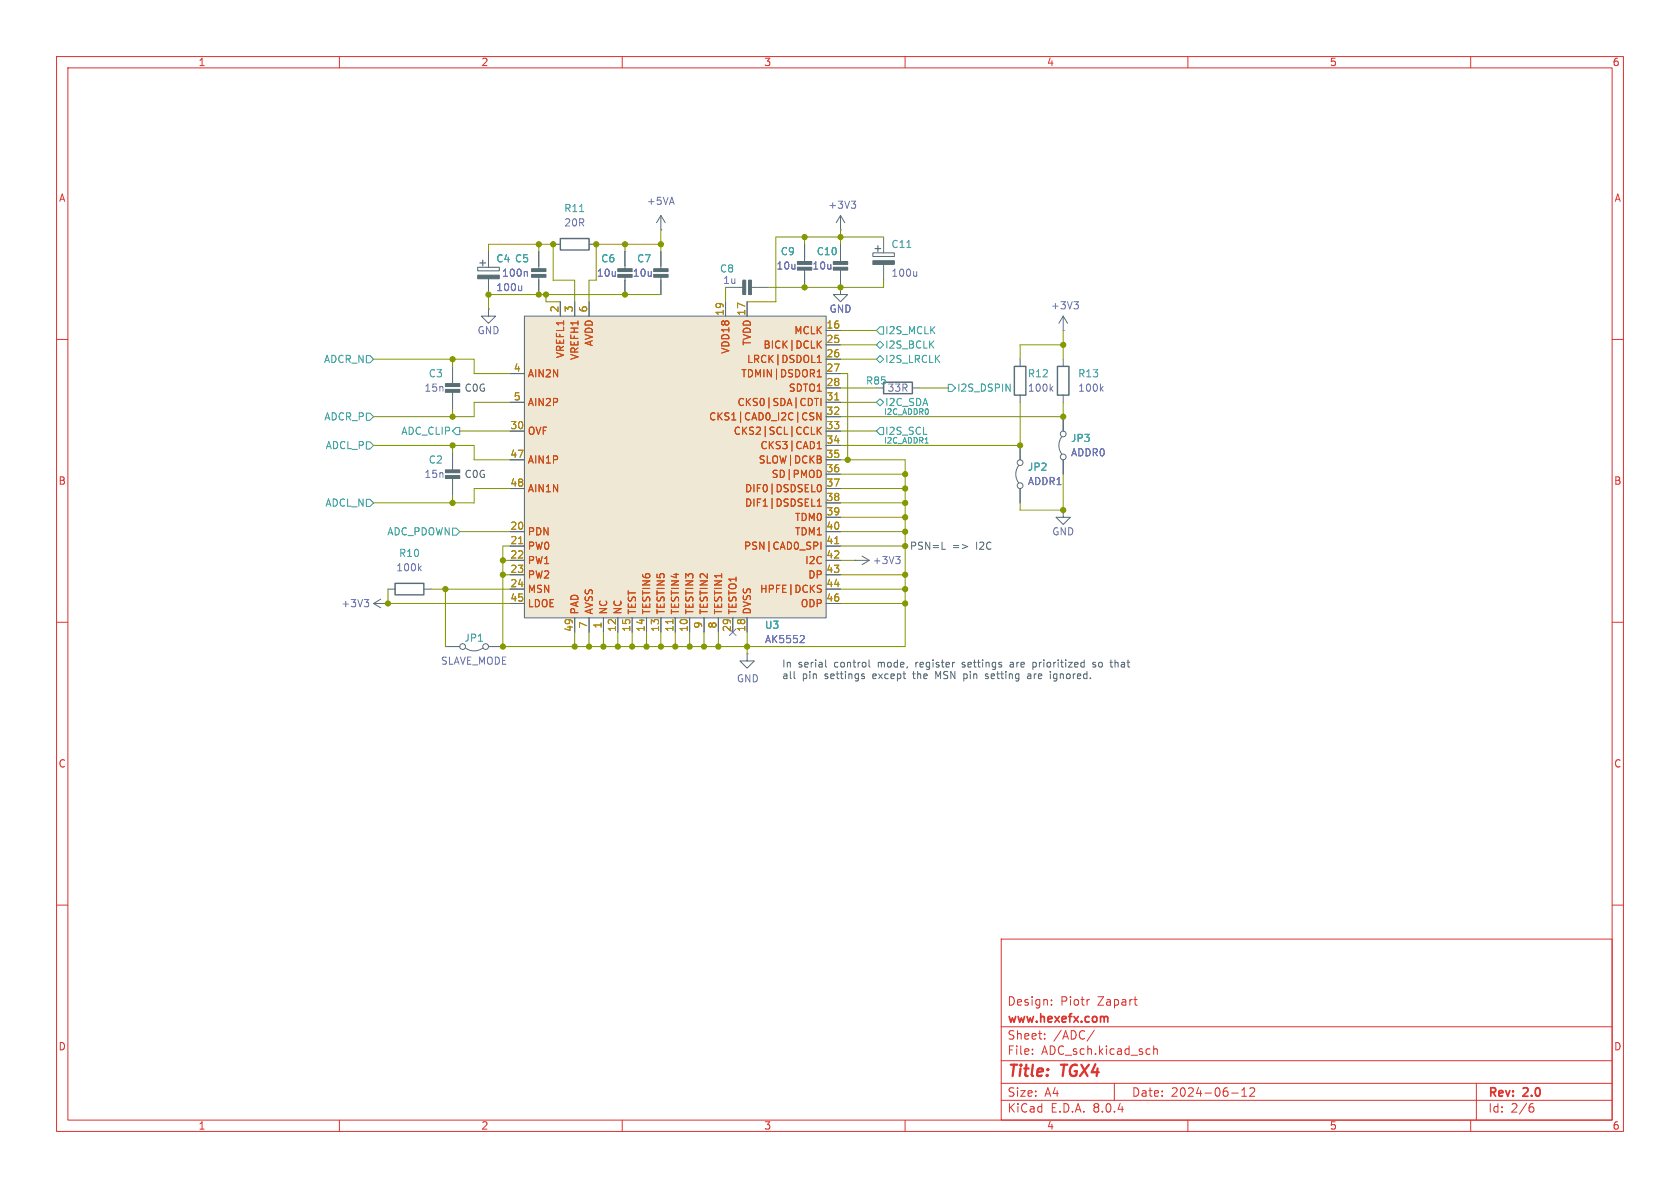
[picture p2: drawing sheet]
<svg xmlns="http://www.w3.org/2000/svg" width="297mm" height="210mm" viewBox="0 0 297 210" stroke-linecap="round" stroke-linejoin="round" font-family="sans-serif">
<g fill="none" stroke="#dc322f" stroke-width=".18">
<path d="M10 10h277v190h-277zM12 12h273v186h-273zM60 10v2M110 10v2M160 10v2M210 10v2M260 10v2M10 60h2M285 60h2M10 110h2M285 110h2M10 160h2"/>
<path d="M285 160h2M177 166h108v32h-108zM185.9 177.6v.1M185.9 176.8v.1M192.5 176.7h.1M200.5 176.7h.5M200.7 177.6l.3 .1M60 198v2M110 198v2M160 198v2M177 194.5h108M177 191.5h108"/>
<path d="M177 187.5h108M177 181.5h108M182.5 186.3v.1M182.5 185.5v.1M184.7 183.6v.1M184.7 182.8v.1M193.5 182.1l-1.3 2M197 191.5v3M204 184.9v1.5M204 185.5l.2-.1 .3 .1 .1 .9M210 198v2M217.7 193.2h1.2"/>
<path d="M219.5 193.8h.9M219.5 192.7l.5-.4v1.5M221 192.4l.5-.1 .2 .1 .1 .3-.9 1.1h.9M260 198v2M261 191.5v6.5M270.6 195.7h.3l.3 .3-.1 .5-.5 .1M271 195.1l-.4 .1"/>
</g>
<path d="M195.4 179.7l.4 .1v.1v.8" fill="none" stroke="#dc322f" stroke-width=".3"/>
<path d="M156.2 67.6h5.1v2h-5.1zM179.3 64.8h2.1v5.1h-2.1z" fill="none" stroke="#586e75" stroke-width=".25"/>
<path d="M86.4 54.6v1.3h1.2l-1.2 1.3-1.3-1.3h1.3M86.4 54.6h.1M128.3 50.8h3.3M132.6 50.8h3.3M161.3 68.6h1.3M180.3 63.5v1.3M180.3 69.9v1.2" fill="none" stroke="#586e75" stroke-width=".18"/>
<path d="M185.8 68.7l.3 .5M186.1 68.3l-.4 .5" fill="none" stroke="#6c71c4" stroke-width=".18"/>
<g fill="#586e75" stroke="#586e75" stroke-width=".18">
<path d="M132.3 49.5h.5v2.6h-.5z"/>
<path d="M131.3 49.5h.5v2.6h-.5z"/>
</g>
<path d="M92.7 55.9h53.3v53.3h-53.3z" fill="#eee8d5"/>
<g fill="none" stroke="#586e75" stroke-width=".18">
<path d="M116.8 38.1v2.5M116.8 38.1l-.7 1.3M116.8 38.1l.8 1.3M148.6 38.1l-.8 1.3M148.6 38.1v2.5M148.6 38.1l.8 1.3M84.5 47.2h3.8v.7h-3.8zM86.4 44.5v2.7M86.4 49.2v2.9M92.7 55.9h53.3v53.3h-53.3zM95.2 44.5v3.3M95.2 48.8v3.3"/>
<path d="M97.8 43.2h1.3M99.1 53.3v2.6M101.6 53.3v2.6M104.1 53.3v2.6M104.1 43.2h1.3M110.5 44.5v3.3M110.5 48.8v3.3M116.8 40.6h.1M116.8 44.5v3.3M116.8 48.8v3.3M128.3 53.3v2.6M132.1 53.3v2.6"/>
<path d="M142.2 43.2v3.3M142.2 47.5v3.3M146 58.4h2.6M148.6 50.8v1.3h1.3l-1.3 1.2-1.3-1.2h1.3M148.6 50.8h.1M148.6 40.6h.1M148.6 43.2v3.3M148.6 47.5v3.3M154.3 44.7h3.8v.6h-3.8zM156.2 41.9v2.8M156.2 46.6v2.9M188 58.4h.1"/>
<path d="M188 55.9v2.5M188 55.9l-.8 1.3M188 55.9l.7 1.3M80 64.8v3.3M80 69.1v3.3M90.2 66h2.5M90.2 76.2h2.5M90.2 71.1h2.5M146 61h2.6M146 63.5h2.6M146 66h2.6M146 68.6h2.6"/>
<path d="M146 76.2h2.6M146 71.1h2.6M146 73.7h2.6M146 78.7h2.6M180.3 78.7v2.6M187.7 77.2a2.54 2.54 0 0 0 0 3.1M188 63.5v1.3M188 69.9v1.2M188 73.7v2.5M80 80v3.3M80 84.3v3.3M90.2 94h2.5"/>
<path d="M90.2 96.5h2.5M90.2 99.1h2.5M90.2 81.3h2.5M90.2 86.4h2.5M146 94h2.6M146 96.5h2.6M146 99.1h2.6M146 81.3h2.6M146 83.8h2.6M146 86.4h2.6M146 88.9h2.6M146 91.4h2.6"/>
<path d="M151.1 99.1h.1M151.1 99.1h2.6M152.4 98.3l1.3 .8M153.7 99.1l-1.3 .7M166.5 97.1h.7M170.1 96.3l1 .3-1 .4M180.1 82.3a2.54 2.54 0 0 0 0 3M180.3 86.4v2.5M188 90.2v1.2h1.2l-1.2 1.3-1.3-1.3h1.3M188 90.2h.1M188 81.3v2.5M66 106.7h2.6"/>
<path d="M66 106.7l1.3 .7M67.3 105.9l-1.3 .8M68.6 106.7h.1M68.6 104.1h1.2M74.9 104.1h1.3M78.7 114.3h2.6M82.3 114.6a2.54 2.54 0 0 0 3 0M86.4 114.3h2.5M90.2 101.6h2.5M90.2 104.1h2.5M90.2 106.7h2.5M101.6 109.2v2.6"/>
<path d="M104.1 109.2v2.6M106.7 109.2v2.6M109.2 109.2v2.6M111.8 109.2v2.6M114.3 109.2v2.6M116.8 109.2v2.6M119.4 109.2v2.6M121.9 109.2v2.6M124.5 109.2v2.6M127 109.2v2.6M129.5 109.2v2.6M132.1 115.6v1.2h1.2l-1.2 1.3-1.3-1.3h1.3"/>
<path d="M132.1 115.6h.1M132.1 109.2v2.6M140.4 119.8l.2 .2M146 116.7v1l.1 .2M146 101.6h2.6M146 104.1h2.6M146 106.7h2.6M152.5 119.5l.3 .1 .1 .2-.2 .2h-.3M152.5 119.1l.3 .1M153.6 116.7v1l.2 .2M165.9 119.6l-.5-.9v1.3M170.1 117.9h.1"/>
<path d="M170.3 117.1l-.2 .2 .2 .2M174.3 119.2v.3l.4 .2M174.7 119.8l-.1 .2-.4-.1M179 117.1h-.4M179 117.4h-.3l-.1 .2v.3h.4M181.7 119.2h.5v.8M182.2 119.4l-.4 .1-.2 .2 .2 .3 .4-.1M182.6 117.1h.4l.1 .1M182.6 117.1v1.2M183.1 117.8l-.1 .1h-.4M186.4 119.2l-.2 .5 .3 .3h.2M193.7 117.1h-.3l-.2 .2v.1l.5 .2v.3h-.5"/>
<path d="M197.1 116.7v1.2M197.3 117.1l-.2 .1M186.3 120.3h.4"/>
<circle cx="188" cy="76.7" r=".51"/>
<circle cx="180.3" cy="81.8" r=".51"/>
<circle cx="180.3" cy="85.9" r=".51"/>
<circle cx="188" cy="80.8" r=".51"/>
<circle cx="81.8" cy="114.3" r=".51"/>
<circle cx="85.9" cy="114.3" r=".51"/>
</g>
<path d="M147.6 70.7h.7M91.7 96.1h.7M147.6 96.1h.7M119 109.5v.7" fill="none" stroke="#b58900" stroke-width=".18"/>
<g fill="none" stroke="#cb4b16" stroke-width=".18">
<path d="M143.4 73.6l.3 .1 .2 .3-.3 .2h-.3M143.4 76.8h.7M143.7 73h.2M144 70.4h.7M144.4 70.4v1.3M144.5 64.1h.7M144.5 63.2l.3-.4v1.3M144.5 78.4l.3-.4v1.3M144.5 66.6h.7M144.5 75.5v1.3M144.5 79.3h.7M144.6 65.7l.2-.4v1.3"/>
<path d="M144.7 60.8l.5 .7M144.7 76.1l.5 .7M145.1 70.4v1.3M145.1 73v1.2l-.7-1.2v1.2M145.2 60.3l-.7 .7M145.2 75.5l-.7 .7M144.5 88.6l.3-.4v1.3M144.5 89.5h.7M144.5 96v.4M144.8 85.7l-.2 .1-.1 .4M144.9 85.7a.72 .72 0 0 1-.1 1.2l-.2-.1-.1-.3M145.1 83.3l.1 .4-.1 .5"/>
<path d="M145.1 95.8v1.3M145.1 81.3v.4M144.7 104.1l.4 .1 .1 .3-.2 .2h-.3M144.7 103.4l.5 .1"/>
</g>
<g fill="none" stroke="#6c71c4" stroke-width=".18">
<path d="M150.5 35.6h.8l-.5 .4M151 36l.3 .3v.3l-.3 .2M92.2 50.5v.9M92.2 51.3l-.2 .1M93.1 48l.1 .2v.6M162.1 48v.8M162.1 48.7l-.2 .1M189.9 53.3h.7l-.4 .5M190.4 53.8l.2 .3v.3l-.2 .2M194.7 68.7l.3 .5M195 68.3l-.5 .5M158.3 98.4h.8l-.4 .5"/>
<path d="M158.9 98.9l.2 .2v.3l-.2 .2M64.4 106h.8l-.4 .5M64.9 106.5l.3 .2v.3l-.3 .3M74.1 100.4l.4 .5M74.5 100.1l-.5 .4M128.9 111.2l1.2 1.2M130.1 111.2l-1.2 1.2M142 112.3l.2 .3-.1 .3-.7 .7h.8"/>
</g>
<g fill="#586e75" stroke="#586e75" stroke-width=".18">
<path d="M84.5 48.6h3.8v.7h-3.8z"/>
<path d="M94 48.5h2.5v.5h-2.5z"/>
<path d="M94 47.5h2.5v.5h-2.5z"/>
<path d="M78.7 68.8h2.6v.5h-2.6z"/>
<path d="M78.7 67.8h2.6v.5h-2.6z"/>
<path d="M78.7 84.1h2.6v.5h-2.6z"/>
<path d="M78.7 83.1h2.6v.5h-2.6z"/>
<path d="M154.3 46.1h3.8v.6h-3.8z"/>
<path d="M115.6 48.5h2.5v.5h-2.5z"/>
<path d="M115.6 47.5h2.5v.5h-2.5z"/>
<path d="M141 47.2h2.5v.6h-2.5z"/>
<path d="M141 46.2h2.5v.5h-2.5z"/>
<path d="M147.3 47.2h2.6v.6h-2.6z"/>
<path d="M147.3 46.2h2.6v.5h-2.6z"/>
<path d="M109.2 48.5h2.6v.5h-2.6z"/>
<path d="M109.2 47.5h2.6v.5h-2.6z"/>
</g>
<path d="M84.8 46.5h1.1M85.3 46v1M154.7 43.9h1M155.2 43.4v1.1" fill="none" stroke="#586e75" stroke-width=".2"/>
<path d="M99.1 42.2h5v2h-5zM186.9 64.8h2.1v5.1h-2.1zM69.8 103.1h5.1v2.1h-5.1z" fill="none" stroke="#586e75" stroke-width=".25"/>
<path d="M102.5 37.4h.7M160.3 43.8h.7" fill="none" stroke="#268bd2" stroke-width=".18"/>
<g fill="none" stroke="#2aa198" stroke-width=".18">
<path d="M154.9 58.4l.7-.6h.6v1.3h-.6zM64.8 62.9h.6l.6 .6-.6 .6h-.6zM64.8 78.1h.6l.6 .6-.6 .7h-.6zM64.8 73h.6l.6 .7-.6 .6h-.6zM80.6 75.6h.7v1.2h-.7l-.6-.6zM154.9 63.5l.7-.6 .6 .6-.6 .6zM154.9 76.2l.7-.6h.6v1.2h-.6zM154.9 61l.7-.7 .6 .7-.6 .6zM154.9 71.1l.7-.6 .6 .6-.6 .7zM163.5 78.3h.6M167.6 67.9h.7l.6 .7-.6 .6h-.7zM64.8 88.3h.6l.6 .6-.6 .6h-.6z"/>
<path d="M80 93.3h.6l.7 .7-.7 .6h-.6z"/>
</g>
<g fill="none" stroke="#859900" stroke-width=".18">
<path d="M86.4 44.5v-1.3h11.4v6.3h3.8v3.8M95.2 43.2v1.3M96.5 52.1v1.2h2.6M110.5 43.2v1.3M116.8 43.2h-11.4v6.3h-1.3v3.8M116.8 40.6v3.9M116.8 52.1h-30.4v2.5M128.3 50.8v2.5M142.2 41.9v1.3M148.6 58.4h6.3M148.6 40.6v2.6M156.2 41.9h-19v11.4h-5.1"/>
<path d="M156.2 49.5v1.3h-20.3M188 58.4v5.1M66 63.5h17.8v2.5h6.4M66 78.7h17.8v2.6h6.4M80 63.5v1.3M80 72.4v1.3M80 78.7v1.3M81.3 76.2h8.9M90.2 71.1h-6.4v2.6h-17.8M148.6 66h1.3v15.3M148.6 71.1h6.3M148.6 61h6.3"/>
<path d="M148.6 76.2h6.3M148.6 63.5h6.3M148.6 68.6h6.3M162.6 68.6h5M180.3 71.1v7.6h-31.7M188 71.1v2.6h-39.4M188 61h-7.7v2.5M80 87.6v1.3M81.3 94h8.9M88.9 99.1h1.3M90.2 86.4h-6.4v2.5h-17.8M148.6 81.3h11.4v33h-71.1v-17.8h1.3"/>
<path d="M148.6 99.1h2.5M148.6 94h11.4M148.6 96.5h11.4M148.6 91.4h11.4M148.6 83.8h11.4M148.6 86.4h11.4M148.6 88.9h11.4M188 83.8v6.4h-7.7v-1.3M68.6 104.1v2.6h21.6M76.2 104.1h14M78.7 104.1v10.2M88.9 101.6h1.3"/>
<path d="M101.6 111.8v2.5M104.1 111.8v2.5M106.7 111.8v2.5M109.2 111.8v2.5M111.8 111.8v2.5M114.3 111.8v2.5M116.8 111.8v2.5M119.4 111.8v2.5M121.9 111.8v2.5M124.5 111.8v2.5M127 111.8v2.5M132.1 111.8v3.8"/>
<path d="M148.6 104.1h11.4M148.6 101.6h11.4M148.6 106.7h11.4"/>
</g>
<g fill="#859900" stroke="#859900" stroke-width=".18">
<circle cx="142.2" cy="50.8" r=".46"/>
<circle cx="142.2" cy="41.9" r=".46"/>
<circle cx="148.6" cy="50.8" r=".46"/>
<circle cx="148.6" cy="41.9" r=".46"/>
<circle cx="80" cy="73.7" r=".46"/>
<circle cx="80" cy="78.7" r=".46"/>
<circle cx="80" cy="63.5" r=".46"/>
<circle cx="95.2" cy="52.1" r=".46"/>
<circle cx="86.4" cy="52.1" r=".46"/>
<circle cx="88.9" cy="99.1" r=".46"/>
<circle cx="88.9" cy="101.6" r=".46"/>
<circle cx="78.7" cy="104.1" r=".46"/>
<circle cx="68.6" cy="106.7" r=".46"/>
<circle cx="101.6" cy="114.3" r=".46"/>
<circle cx="88.9" cy="114.3" r=".46"/>
<circle cx="80" cy="88.9" r=".46"/>
<circle cx="160" cy="104.1" r=".46"/>
<circle cx="160" cy="106.7" r=".46"/>
<circle cx="160" cy="91.4" r=".46"/>
<circle cx="160" cy="88.9" r=".46"/>
<circle cx="160" cy="96.5" r=".46"/>
<circle cx="160" cy="94" r=".46"/>
<circle cx="160" cy="86.4" r=".46"/>
<circle cx="132.1" cy="114.3" r=".46"/>
<circle cx="160" cy="101.6" r=".46"/>
<circle cx="106.7" cy="114.3" r=".46"/>
<circle cx="104.1" cy="114.3" r=".46"/>
<circle cx="109.2" cy="114.3" r=".46"/>
<circle cx="116.8" cy="114.3" r=".46"/>
<circle cx="114.3" cy="114.3" r=".46"/>
<circle cx="111.8" cy="114.3" r=".46"/>
<circle cx="124.5" cy="114.3" r=".46"/>
<circle cx="127" cy="114.3" r=".46"/>
<circle cx="119.4" cy="114.3" r=".46"/>
<circle cx="121.9" cy="114.3" r=".46"/>
<circle cx="188" cy="73.7" r=".46"/>
<circle cx="180.3" cy="78.7" r=".46"/>
<circle cx="149.9" cy="81.3" r=".46"/>
<circle cx="188" cy="90.2" r=".46"/>
<circle cx="188" cy="61" r=".46"/>
<circle cx="160" cy="83.8" r=".46"/>
<circle cx="96.5" cy="52.1" r=".46"/>
<circle cx="110.5" cy="52.1" r=".46"/>
<circle cx="105.4" cy="43.2" r=".46"/>
<circle cx="110.5" cy="43.2" r=".46"/>
<circle cx="95.2" cy="43.2" r=".46"/>
<circle cx="97.8" cy="43.2" r=".46"/>
<circle cx="116.8" cy="43.2" r=".46"/>
</g>
<g font-size="2.8" fill="#dc322f">
<text x="178" y="190.9">Title:</text>
<text x="187.7" y="190.9">TGX4</text>
</g>
<g font-size="2.1" fill="#dc322f">
<text x="178" y="178">Design:</text>
<text x="187.4" y="178">Piotr</text>
<text x="194.1" y="178">Zapart</text>
<text x="178" y="184">Sheet:</text>
<text x="178" y="181.2">www.hexefx.com</text>
<text x="186.2" y="184">/ADC/</text>
<text x="178" y="186.7">File:</text>
<text x="184.1" y="186.7">ADC_sch.kicad_sch</text>
<text x="178" y="196.9">KiCad</text>
<text x="178" y="194.1">Size:</text>
<text x="184.7" y="194.1">A4</text>
<text x="185.7" y="196.9">E.D.A.</text>
<text x="193.3" y="196.9">8.0.4</text>
<text x="200" y="194.1">Date:</text>
<text x="207" y="194.1">2024-06-12</text>
<text x="263" y="194.3">Rev:</text>
<text x="263" y="196.9">Id:</text>
<text x="267.1" y="196.9">2/6</text>
<text x="269.4" y="194.3">2.0</text>
</g>
<g font-size="1.8" fill="#dc322f">
<text x="35" y="11.9">1</text>
<text x="85" y="11.9">2</text>
<text x="135" y="11.9">3</text>
<text x="185" y="11.9">4</text>
<text x="235" y="11.9">5</text>
<text x="285" y="11.9">6</text>
<text x="10.3" y="35.9">A</text>
<text x="285.3" y="35.9">A</text>
<text x="10.3" y="85.9">B</text>
<text x="285.3" y="85.9">B</text>
<text x="10.3" y="135.9">C</text>
<text x="285.3" y="135.9">C</text>
<text x="10.3" y="185.9">D</text>
<text x="285.3" y="185.9">D</text>
<text x="35" y="199.9">1</text>
<text x="85" y="199.9">2</text>
<text x="135" y="199.9">3</text>
<text x="185" y="199.9">4</text>
<text x="235" y="199.9">5</text>
<text x="285" y="199.9">6</text>
</g>
<g font-size="1.8" fill="#268bd2">
<text x="99.7" y="37.7">R11</text>
<text x="87.6" y="46.6">C4 C5</text>
<text x="106.2" y="46.6">C6</text>
<text x="112.5" y="46.6">C7</text>
<text x="137.9" y="45.3">C9</text>
<text x="144.3" y="45.3">C10</text>
<text x="157.5" y="44">C11</text>
<text x="127.2" y="48.4">C8</text>
<text x="75.7" y="66.9">C3</text>
<text x="153" y="68.2">R85</text>
<text x="181.6" y="66.9">R12</text>
<text x="190.5" y="66.9">R13</text>
<text x="75.7" y="82.1">C2</text>
<text x="181.6" y="83.4">JP2</text>
<text x="189.2" y="78.3">JP3</text>
<text x="70.4" y="98.7">R10</text>
<text x="82" y="113.6">JP1</text>
<text x="135.1" y="111.4">U3</text>
</g>
<g font-size="1.8" fill="#6c71c4">
<text x="99.7" y="40.2">20R</text>
<text x="114.3" y="36.4">+5VA</text>
<text x="146.3" y="37.1">+3V3</text>
<text x="137.2" y="47.9">10u</text>
<text x="143.5" y="47.9">10u</text>
<text x="87.6" y="51.7">100u</text>
<text x="88.7" y="49.1">100n</text>
<text x="105.4" y="49.1">10u</text>
<text x="111.8" y="49.1">10u</text>
<text x="127.8" y="50.4">1u</text>
<text x="157.5" y="49.1">100u</text>
<text x="84.3" y="59.3">GND</text>
<text x="146.6" y="55.5">GND</text>
<text x="185.7" y="54.9">+3V3</text>
<text x="74.9" y="69.4">15n</text>
<text x="156.8" y="69.4">33R</text>
<text x="181.6" y="69.4">100k</text>
<text x="190.5" y="69.4">100k</text>
<text x="189.2" y="80.9">ADDR0</text>
<text x="74.9" y="84.7">15n</text>
<text x="181.6" y="86">ADDR1</text>
<text x="185.9" y="94.8">GND</text>
<text x="70" y="101.2">100k</text>
<text x="154.2" y="99.9">+3V3</text>
<text x="60.2" y="107.5">+3V3</text>
<text x="135.1" y="113.9">AK5552</text>
<text x="77.9" y="117.7">SLAVE_MODE</text>
<text x="130.2" y="120.8">GND</text>
</g>
<g font-size="1.8" fill="#b58900">
<text x="98.8" y="55.3" transform="rotate(-90 98.8 55.3)">2</text>
<text x="101.3" y="55.3" transform="rotate(-90 101.3 55.3)">3</text>
<text x="103.9" y="55.3" transform="rotate(-90 103.9 55.3)">6</text>
<text x="128" y="55.9" transform="rotate(-90 128 55.9)">19</text>
<text x="131.8" y="55.9" transform="rotate(-90 131.8 55.9)">17</text>
<text x="146" y="58.2">16</text>
<text x="90.7" y="65.8">4</text>
<text x="146" y="60.7">25</text>
<text x="146" y="63.2">26</text>
<text x="146" y="65.8">27</text>
<text x="90.7" y="70.9">5</text>
<text x="146" y="68.3">28</text>
<text x="146" y="70.9">31</text>
<text x="90.1" y="75.9">30</text>
<text x="146" y="73.4">32</text>
<text x="146" y="75.9">33</text>
<text x="90.1" y="81">47</text>
<text x="146" y="78.5">34</text>
<text x="146" y="81">35</text>
<text x="146" y="83.6">36</text>
<text x="90.1" y="86.1">48</text>
<text x="146" y="86.1">37</text>
<text x="146" y="88.6">38</text>
<text x="90.1" y="93.7">20</text>
<text x="146" y="91.2">39</text>
<text x="146" y="93.7">40</text>
<text x="90.1" y="96.3">21</text>
<text x="90.1" y="98.8">22</text>
<text x="90.1" y="101.3">23</text>
<text x="146" y="96.3">41</text>
<text x="146" y="98.8">42</text>
<text x="146" y="101.3">43</text>
<text x="90.1" y="103.9">24</text>
<text x="90.1" y="106.4">45</text>
<text x="146" y="103.9">44</text>
<text x="146" y="106.4">46</text>
<text x="101.3" y="111.8" transform="rotate(-90 101.3 111.8)">49</text>
<text x="103.9" y="111.2" transform="rotate(-90 103.9 111.2)">7</text>
<text x="106.4" y="111.2" transform="rotate(-90 106.4 111.2)">1</text>
<text x="109" y="111.8" transform="rotate(-90 109 111.8)">12</text>
<text x="111.5" y="111.8" transform="rotate(-90 111.5 111.8)">15</text>
<text x="114" y="111.8" transform="rotate(-90 114 111.8)">14</text>
<text x="116.6" y="111.8" transform="rotate(-90 116.6 111.8)">13</text>
<text x="119.1" y="111.8" transform="rotate(-90 119.1 111.8)">11</text>
<text x="121.7" y="111.8" transform="rotate(-90 121.7 111.8)">10</text>
<text x="124.2" y="111.2" transform="rotate(-90 124.2 111.2)">9</text>
<text x="126.7" y="111.2" transform="rotate(-90 126.7 111.2)">8</text>
<text x="129.3" y="111.8" transform="rotate(-90 129.3 111.8)">29</text>
<text x="131.8" y="111.8" transform="rotate(-90 131.8 111.8)">18</text>
</g>
<g font-size="1.8" fill="#cb4b16">
<text x="140.3" y="59.3">MCLK</text>
<text x="99.9" y="63.4" transform="rotate(-90 99.9 63.4)">VREFL1</text>
<text x="102.5" y="63.7" transform="rotate(-90 102.5 63.7)">VREFH1</text>
<text x="105" y="61.3" transform="rotate(-90 105 61.3)">AVDD</text>
<text x="129.1" y="62.6" transform="rotate(-90 129.1 62.6)">VDD18</text>
<text x="132" y="64.4">LRCK|DSDOL1</text>
<text x="132.9" y="61.2" transform="rotate(-90 132.9 61.2)">TVDD</text>
<text x="134.9" y="61.8">BICK|DCLK</text>
<text x="93.2" y="66.9">AIN2N</text>
<text x="93.2" y="72">AIN2P</text>
<text x="130.3" y="72">CKS0|SDA|CDTI</text>
<text x="130.9" y="66.9">TDMIN|DSDOR1</text>
<text x="139.4" y="69.4">SDTO1</text>
<text x="93.2" y="77.1">OVF</text>
<text x="125.3" y="74.5">CKS1|CAD0_I2C|CSN</text>
<text x="129.6" y="77.1">CKS2|SCL|CCLK</text>
<text x="93.2" y="82.1">AIN1P</text>
<text x="134" y="82.1">SLOW|DCKB</text>
<text x="134.3" y="79.6">CKS3|CAD1</text>
<text x="93.2" y="87.2">AIN1N</text>
<text x="131.6" y="87.2">DIF0|DSDSEL0</text>
<text x="131.6" y="89.8">DIF1|DSDSEL1</text>
<text x="136.3" y="84.7">SD|PMOD</text>
<text x="93.2" y="94.8">PDN</text>
<text x="140.4" y="92.3">TDM0</text>
<text x="140.4" y="94.8">TDM1</text>
<text x="93.2" y="97.4">PW0</text>
<text x="93.2" y="99.9">PW1</text>
<text x="131.4" y="97.4">PSN|CAD0_SPI</text>
<text x="142.3" y="99.9">I2C</text>
<text x="93.2" y="102.5">PW2</text>
<text x="93.2" y="105">MSN</text>
<text x="93.2" y="107.5">LDOE</text>
<text x="134.3" y="105">HPFE|DCKS</text>
<text x="141.5" y="107.5">ODP</text>
<text x="142.8" y="102.5">DP</text>
<text x="102.5" y="108.7" transform="rotate(-90 102.5 108.7)">PAD</text>
<text x="105" y="108.7" transform="rotate(-90 105 108.7)">AVSS</text>
<text x="107.5" y="108.7" transform="rotate(-90 107.5 108.7)">NC</text>
<text x="110.1" y="108.7" transform="rotate(-90 110.1 108.7)">NC</text>
<text x="112.6" y="108.7" transform="rotate(-90 112.6 108.7)">TEST</text>
<text x="115.2" y="108.7" transform="rotate(-90 115.2 108.7)">TESTIN6</text>
<text x="117.7" y="108.7" transform="rotate(-90 117.7 108.7)">TESTIN5</text>
<text x="120.2" y="108.7" transform="rotate(-90 120.2 108.7)">TESTIN4</text>
<text x="122.8" y="108.7" transform="rotate(-90 122.8 108.7)">TESTIN3</text>
<text x="125.3" y="108.7" transform="rotate(-90 125.3 108.7)">TESTIN2</text>
<text x="127.9" y="108.7" transform="rotate(-90 127.9 108.7)">TESTIN1</text>
<text x="130.4" y="108.7" transform="rotate(-90 130.4 108.7)">TESTO1</text>
<text x="132.9" y="108.7" transform="rotate(-90 132.9 108.7)">DVSS</text>
</g>
<g font-size="1.8" fill="#2aa198">
<text x="156.4" y="59.3">I2S_MCLK</text>
<text x="57.2" y="64.4">ADCR_N</text>
<text x="156.4" y="64.4">I2S_LRCLK</text>
<text x="156.4" y="61.8">I2S_BCLK</text>
<text x="156.4" y="72">I2C_SDA</text>
<text x="169.1" y="69.4">I2S_DSPIN</text>
<text x="57.2" y="74.5">ADCR_P</text>
<text x="70.8" y="77.1">ADC_CLIP</text>
<text x="156.4" y="77.1">I2S_SCL</text>
<text x="57.5" y="79.6">ADCL_P</text>
<text x="57.4" y="89.8">ADCL_N</text>
<text x="68.4" y="94.8">ADC_PDOWN</text>
</g>
<g font-size="1.8" fill="#586e75">
<text x="82" y="69.4">C0G</text>
<text x="82" y="84.7">C0G</text>
<text x="160.8" y="97.4">PSN=L</text>
<text x="168.3" y="97.4">=&gt;</text>
<text x="172.7" y="97.4">I2C</text>
<text x="138.2" y="118.2">In</text>
<text x="141.1" y="118.2">serial</text>
<text x="147.6" y="118.2">control</text>
<text x="155.5" y="118.2">mode,</text>
<text x="162.3" y="118.2">register</text>
<text x="170.8" y="118.2">settings</text>
<text x="179.4" y="118.2">are</text>
<text x="183.6" y="118.2">prioritized</text>
<text x="194.5" y="118.2">so</text>
<text x="197.8" y="118.2">that</text>
<text x="138.2" y="120.3">all</text>
<text x="141.8" y="120.3">pin</text>
<text x="145.9" y="120.3">settings</text>
<text x="154.6" y="120.3">except</text>
<text x="161.9" y="120.3">the</text>
<text x="166" y="120.3">MSN pin</text>
<text x="175.3" y="120.3">setting</text>
<text x="182.9" y="120.3">are</text>
<text x="187.1" y="120.3">ignored.</text>
</g>
<g font-size="1.4" fill="#2aa198">
<text x="156.2" y="73.4">I2C_ADDR0</text>
<text x="156.2" y="78.5">I2C_ADDR1</text>
</g>
</svg>
